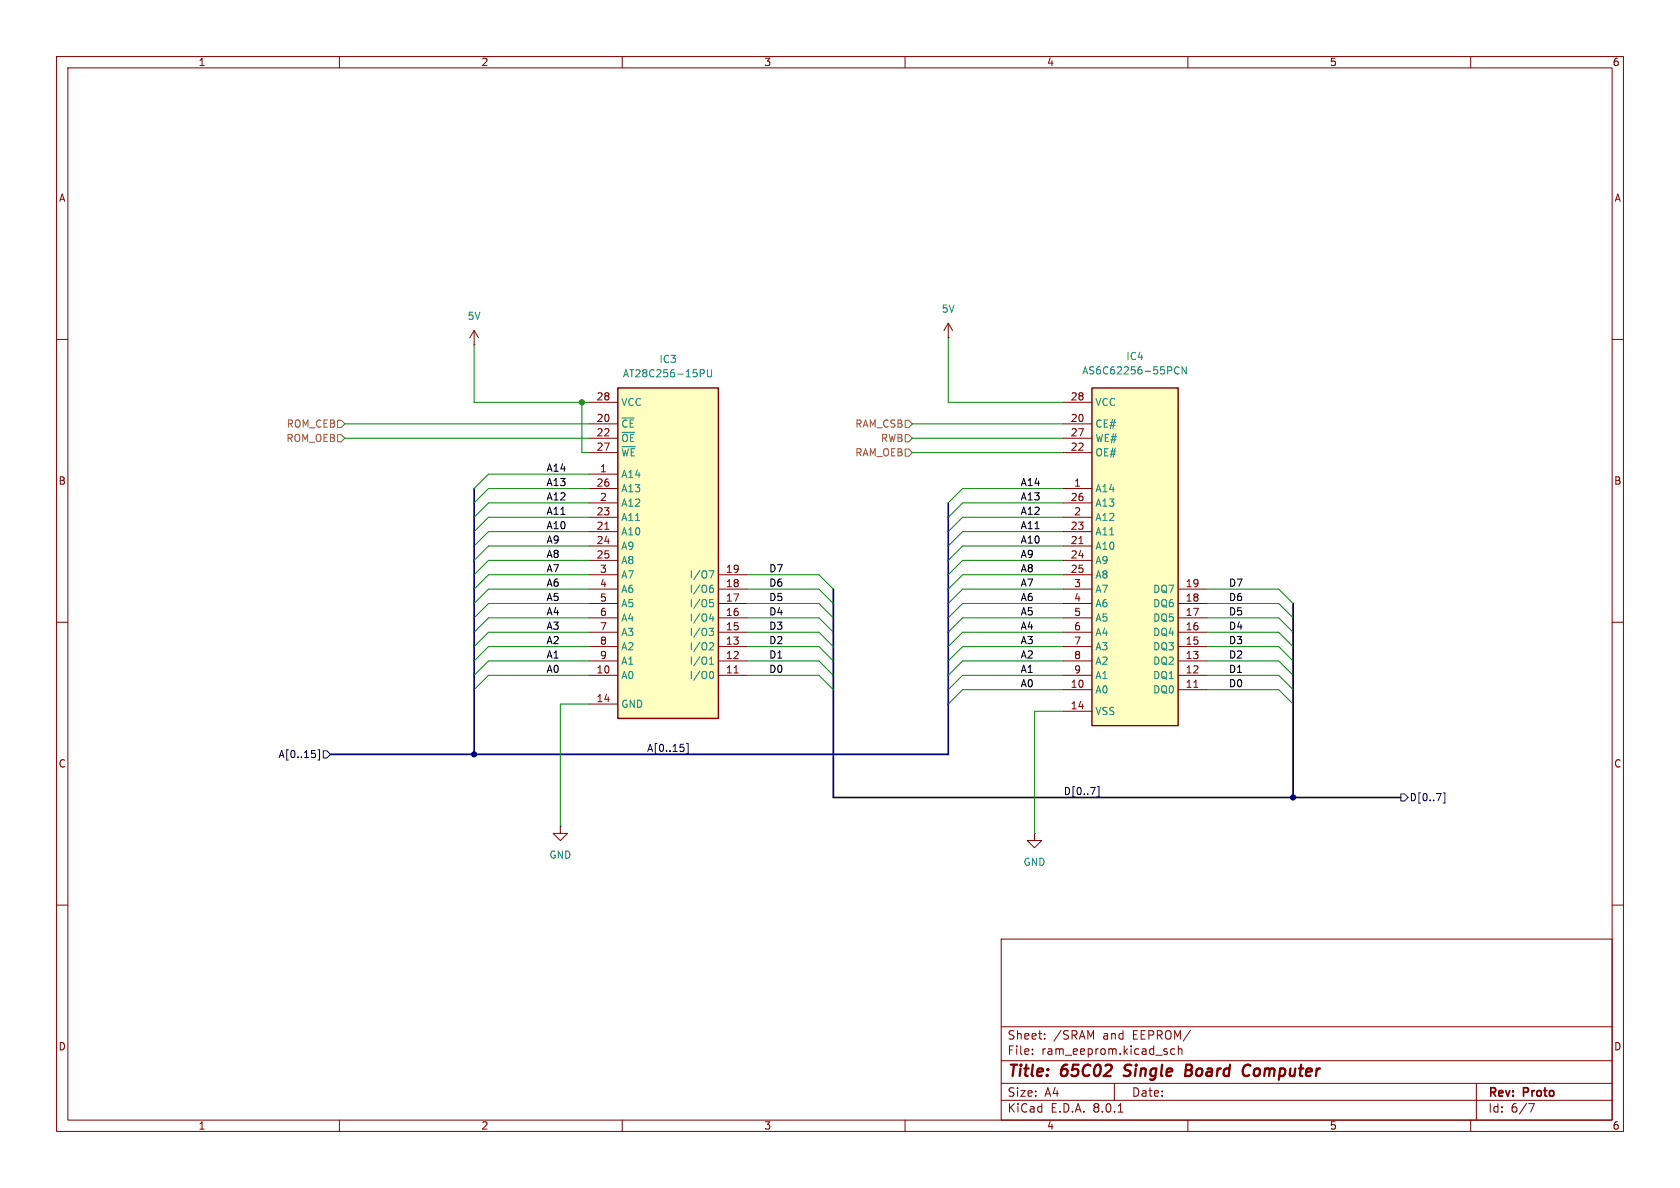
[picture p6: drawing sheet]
<svg xmlns="http://www.w3.org/2000/svg" width="297mm" height="210mm" viewBox="0 0 297 210" stroke-linecap="round" stroke-linejoin="round" font-family="sans-serif">
<g fill="none" stroke="#840000" stroke-width=".18">
<path d="M10 10h277v190h-277zM12 12h273v186h-273zM60 10v2M110 10v2M160 10v2M210 10v2M260 10v2M10 60h2M285 60h2M10 110h2M285 110h2M10 160h2"/>
<path d="M285 160h2M177 166h108v32h-108zM60 198v2M110 198v2M160 198v2M177 194.5h108M177 191.5h108M177 187.5h108M177 181.5h108M182.5 186.3v.1M182.5 185.5v.1M184.7 183.6v.1"/>
<path d="M184.7 182.8v.1M197 191.5v3M197.7 196.6h.8M207.7 185.5l-.5-.1-.2 .3v.4l.1 .2h.6M208.3 185.5l.2-.1 .4 .1 .1 .9M208.3 184.9v1.5M210 198v2M260 198v2M261 191.5v6.5M270.2 195.1h1l-.6 1.5"/>
</g>
<path d="M198.6 190.1l.3 .1M199 188.4l-.2 .2 .1 .4M209.6 189.2h.7M210.3 189.2l.3 .1M210.4 188.2h-.7l-.2 2 1-.1M210.5 189.1l-.2 .1M220.2 188.3a.67 .67 0 0 1 .9 .1M220.8 190l-.4 .2" fill="none" stroke="#840000" stroke-width=".4"/>
<path d="M193 68.6h15.3v59.7h-15.3z" fill="#ffffc2"/>
<path d="M193 68.6h15.3v59.7h-15.3z" fill="none" stroke="#840000" stroke-width=".25"/>
<g fill="none" stroke="#840000" stroke-width=".18">
<path d="M188 74.9h5M188 77.5h5M188 71.1h5M188 86.4h5M188 91.4h5M188 96.5h5M188 80h5M188 94h5M188 99.1h5M188 88.9h5M190.7 96.1h.8M188 119.4h5"/>
<path d="M188 116.8h5M188 114.3h5M188 111.8h5M188 109.2h5M188 106.7h5M188 104.1h5M188 101.6h5M208.3 119.4h5.1M208.3 116.8h5.1M208.3 114.3h5.1M208.3 111.8h5.1M208.3 109.2h5.1"/>
<path d="M208.3 106.7h5.1M208.3 104.1h5.1M188 121.9h5M188 125.7h5M208.3 121.9h5.1M211.1 121.5h.7"/>
</g>
<path d="M208.4 65a.6 .6 0 0 0-.8 .4 .6 .6 0 0 0 .6 .7l.2-.1M209.7 64.8v1.3l-.7-1.3v1.3" fill="none" stroke="#008484" stroke-width=".18"/>
<path d="M109.2 68.6h17.8v58.4h-17.8z" fill="#ffffc2"/>
<path d="M109.2 68.6h17.8v58.4h-17.8z" fill="none" stroke="#840000" stroke-width=".25"/>
<g fill="none" stroke="#840000" stroke-width=".18">
<path d="M83.8 58.4l-.7 1.3M83.8 58.4v2.6M83.8 58.4l.8 1.3M167.6 59.7h.1M167.6 57.2l-.7 1.2M167.6 57.2v2.5M167.6 57.2l.8 1.2M83.8 61h.1M104.1 74.9h5.1M104.1 77.5h5.1M104.1 71.1h5.1M104.1 83.8h5.1"/>
<path d="M104.1 88.9h5.1M104.1 94h5.1M104.1 91.4h5.1M104.1 96.5h5.1M104.1 99.1h5.1M104.1 86.4h5.1M104.1 80h5.1M106.9 93.6h.7M104.1 119.4h5.1M104.1 116.8h5.1M104.1 114.3h5.1M104.1 111.8h5.1"/>
<path d="M104.1 109.2h5.1M104.1 106.7h5.1M104.1 104.1h5.1M104.1 101.6h5.1M127 119.4h5.1M127 116.8h5.1M127 114.3h5.1M127 111.8h5.1M127 109.2h5.1M127 106.7h5.1M127 104.1h5.1M127 101.6h5.1"/>
<path d="M129.8 119h.7M104.1 124.5h5.1M99.1 146.1v1.2h1.2l-1.2 1.3-1.3-1.3h1.3M99.1 146.1h.1M182.9 147.3v1.3h1.2l-1.2 1.3-1.3-1.3h1.3M182.9 147.3h.1"/>
</g>
<g fill="none" stroke="#008484" stroke-width=".18">
<path d="M123.8 65.3h.5l.2 .3-.1 .4h-.6M125.1 65.3v1.1l.2 .2h.4l.1-.2v-1.1M125.4 111.1h.7l-.4 .5 .4 .1v.4l-.2 .2h-.4M125.4 100.9h.8l-.5 1.3M125.4 117.4h.7M125.4 116.5l.4-.4v1.3M125.5 106h.6M125.6 118.8l.1-.1a.68 .68 0 0 1 .5 .6 .68 .68 0 0 1-.5 .7l-.1-.1M125.6 106.5h.3l.2 .2-.1 .5-.4 .1M125.6 113.6l.4 .1 .1 .3-.7 .9h.7M125.7 103.9l.3 .1 .1 .2v.4l-.4 .1M125.7 108.5l-.3 .9h.8"/>
<path d="M126 109v.8M126 103.4l-.3 .1"/>
</g>
<path d="M59.7 76.8h.6l.7 .7-.7 .6h-.6zM59.7 74.3h.6l.7 .6-.7 .7h-.6zM160 76.8h.7l.6 .7-.6 .6h-.7zM160 79.4h.7l.6 .6-.6 .6h-.7zM160 74.3h.7l.6 .6-.6 .7h-.7z" fill="none" stroke="#848400" stroke-width=".18"/>
<path d="M55.7 133.3v.5M56.2 132.5h.3v1.9h-.3M57.1 132.7h.7l.6 .7-.6 .6h-.7zM120.9 132.2v.5M121.4 131.4h.3v1.9h-.3M194 139.1h.3v1.8h-.3M247.6 140.3h.7l.6 .7-.6 .6h-.7zM255.1 140.2h.3v1.8h-.3" fill="none" stroke="#000084" stroke-width=".18"/>
<path d="M83.8 86.4v47M167.6 88.9v44.5h-109.2M147.3 104.1v36.9h100.3M228.6 106.7v34.3" fill="none" stroke="#000084" stroke-width=".3"/>
<g fill="none" stroke="#008400" stroke-width=".18">
<path d="M167.6 59.7v11.4h20.4M61 74.9h43.1M61 77.5h43.1M83.8 61v10.1h20.3M102.9 71.1v8.9h1.2M161.3 74.9h26.7M161.3 77.5h26.7M104.1 86.4h-17.7l-2.6 2.5M104.1 91.4h-17.7l-2.6 2.6M104.1 88.9h-17.7l-2.6 2.5M104.1 94h-17.7l-2.6 2.5M104.1 96.5h-17.7l-2.6 2.6"/>
<path d="M104.1 99.1h-17.7l-2.6 2.5M104.1 83.8h-17.7l-2.6 2.6M161.3 80h26.7M188 86.4h-17.8l-2.6 2.5M188 91.4h-17.8l-2.6 2.6M188 88.9h-17.8l-2.6 2.5M188 94h-17.8l-2.6 2.5M188 96.5h-17.8l-2.6 2.6M188 99.1h-17.8l-2.6 2.5M104.1 101.6h-17.7l-2.6 2.5M104.1 104.1h-17.7l-2.6 2.6M104.1 114.3h-17.7l-2.6 2.5"/>
<path d="M104.1 119.4h-17.7l-2.6 2.5M104.1 116.8h-17.7l-2.6 2.6M104.1 106.7h-17.7l-2.6 2.5M104.1 111.8h-17.7l-2.6 2.5M104.1 109.2h-17.7l-2.6 2.6M132.1 101.6h12.7l2.5 2.5M132.1 104.1h12.7l2.5 2.6M132.1 114.3h12.7l2.5 2.5M132.1 119.4h12.7l2.5 2.5M132.1 116.8h12.7l2.5 2.6M132.1 106.7h12.7l2.5 2.5M132.1 111.8h12.7l2.5 2.5"/>
<path d="M132.1 109.2h12.7l2.5 2.6M188 101.6h-17.8l-2.6 2.5M188 104.1h-17.8l-2.6 2.6M188 114.3h-17.8l-2.6 2.5M188 119.4h-17.8l-2.6 2.5M188 116.8h-17.8l-2.6 2.6M188 106.7h-17.8l-2.6 2.5M188 111.8h-17.8l-2.6 2.5M188 109.2h-17.8l-2.6 2.6M213.4 104.1h12.7l2.5 2.6M213.4 114.3h12.7l2.5 2.5M213.4 119.4h12.7l2.5 2.5"/>
<path d="M213.4 116.8h12.7l2.5 2.6M213.4 106.7h12.7l2.5 2.5M213.4 111.8h12.7l2.5 2.5M213.4 109.2h12.7l2.5 2.6M104.1 124.5h-5v21.6M188 121.9h-17.8l-2.6 2.6M188 125.7h-5.1v21.6M213.4 121.9h12.7l2.5 2.6"/>
</g>
<g fill="#000084" stroke="#000084" stroke-width=".18">
<circle cx="228.6" cy="141" r=".46"/>
<circle cx="83.8" cy="133.4" r=".46"/>
</g>
<circle cx="102.9" cy="71.1" r=".46" fill="#008400" stroke="#008400" stroke-width=".18"/>
<g font-size="2.8" fill="#840000">
<text x="178" y="190.9">Title:</text>
<text x="187.7" y="190.9">65C02</text>
<text x="199.6" y="190.9">Single</text>
<text x="211.2" y="190.9">Board</text>
<text x="222.2" y="190.9">Computer</text>
</g>
<g font-size="2.1" fill="#840000">
<text x="178" y="184">Sheet:</text>
<text x="186.2" y="184">/SRAM</text>
<text x="195" y="184">and</text>
<text x="200.4" y="184">EEPROM/</text>
<text x="178" y="186.7">File:</text>
<text x="184.1" y="186.7">ram_eeprom.kicad_sch</text>
<text x="178" y="196.9">KiCad</text>
<text x="178" y="194.1">Size:</text>
<text x="184.7" y="194.1">A4</text>
<text x="185.7" y="196.9">E.D.A.</text>
<text x="193.3" y="196.9">8.0.1</text>
<text x="200" y="194.1">Date:</text>
<text x="263" y="194.3">Rev:</text>
<text x="263" y="196.9">Id:</text>
<text x="267.1" y="196.9">6/7</text>
<text x="269.4" y="194.3">Proto</text>
</g>
<g font-size="1.8" fill="#840000">
<text x="35" y="11.9">1</text>
<text x="85" y="11.9">2</text>
<text x="135" y="11.9">3</text>
<text x="185" y="11.9">4</text>
<text x="235" y="11.9">5</text>
<text x="285" y="11.9">6</text>
<text x="10.3" y="35.9">A</text>
<text x="285.3" y="35.9">A</text>
<text x="105.4" y="70.9">28</text>
<text x="189.2" y="70.9">28</text>
<text x="105.4" y="74.7">20</text>
<text x="105.4" y="77.2">22</text>
<text x="189.2" y="74.7">20</text>
<text x="189.2" y="77.2">27</text>
<text x="105.4" y="79.8">27</text>
<text x="106" y="83.6">1</text>
<text x="189.2" y="79.8">22</text>
<text x="10.3" y="85.9">B</text>
<text x="105.4" y="86.1">26</text>
<text x="106" y="88.6">2</text>
<text x="189.2" y="88.6">26</text>
<text x="189.8" y="86.1">1</text>
<text x="285.3" y="85.9">B</text>
<text x="105.4" y="93.7">21</text>
<text x="105.4" y="91.2">23</text>
<text x="189.2" y="93.7">23</text>
<text x="189.8" y="91.2">2</text>
<text x="105.4" y="96.3">24</text>
<text x="105.4" y="98.8">25</text>
<text x="106" y="101.3">3</text>
<text x="128.2" y="101.3">19</text>
<text x="189.2" y="96.3">21</text>
<text x="189.2" y="98.8">24</text>
<text x="189.2" y="101.3">25</text>
<text x="106" y="103.9">4</text>
<text x="106" y="106.4">5</text>
<text x="128.2" y="106.4">17</text>
<text x="128.2" y="103.9">18</text>
<text x="189.8" y="103.9">3</text>
<text x="189.8" y="106.4">4</text>
<text x="209.5" y="106.4">18</text>
<text x="209.5" y="103.9">19</text>
<text x="106" y="109">6</text>
<text x="106" y="111.5">7</text>
<text x="128.2" y="111.5">15</text>
<text x="128.2" y="109">16</text>
<text x="189.8" y="109">5</text>
<text x="189.8" y="111.5">6</text>
<text x="209.5" y="111.5">16</text>
<text x="209.5" y="109">17</text>
<text x="105.4" y="119.1">10</text>
<text x="106" y="114">8</text>
<text x="106" y="116.6">9</text>
<text x="128.2" y="119.1">11</text>
<text x="128.2" y="116.6">12</text>
<text x="128.2" y="114">13</text>
<text x="189.8" y="114">7</text>
<text x="189.8" y="116.6">8</text>
<text x="189.8" y="119.1">9</text>
<text x="209.5" y="119.1">12</text>
<text x="209.5" y="116.6">13</text>
<text x="209.5" y="114">15</text>
<text x="105.4" y="124.2">14</text>
<text x="189.2" y="121.7">10</text>
<text x="189.2" y="125.5">14</text>
<text x="209.5" y="121.7">11</text>
<text x="10.3" y="135.9">C</text>
<text x="285.3" y="135.9">C</text>
<text x="10.3" y="185.9">D</text>
<text x="285.3" y="185.9">D</text>
<text x="35" y="199.9">1</text>
<text x="85" y="199.9">2</text>
<text x="135" y="199.9">3</text>
<text x="185" y="199.9">4</text>
<text x="235" y="199.9">5</text>
<text x="285" y="199.9">6</text>
</g>
<g font-size="1.8" fill="#008484">
<text x="82.6" y="56.7">5V</text>
<text x="166.4" y="55.5">5V</text>
<text x="116.5" y="64.4">IC3</text>
<text x="199" y="63.9">IC4</text>
<text x="109.7" y="72">VCC</text>
<text x="110" y="66.9">AT28C256-15PU</text>
<text x="191.2" y="66.4">AS6C62256-55PCN</text>
<text x="193.5" y="72">VCC</text>
<text x="109.7" y="75.8">~{CE}</text>
<text x="193.5" y="75.8">CE#</text>
<text x="109.7" y="78.3">~{OE}</text>
<text x="109.7" y="80.9">~{WE}</text>
<text x="193.5" y="80.9">OE#</text>
<text x="193.5" y="78.3">WE#</text>
<text x="109.7" y="84.7">A14</text>
<text x="109.7" y="89.8">A12</text>
<text x="109.7" y="87.2">A13</text>
<text x="193.5" y="87.2">A14</text>
<text x="193.5" y="89.8">A13</text>
<text x="109.7" y="94.8">A10</text>
<text x="109.7" y="92.3">A11</text>
<text x="193.5" y="92.3">A12</text>
<text x="193.5" y="94.8">A11</text>
<text x="109.7" y="97.4">A9</text>
<text x="109.7" y="99.9">A8</text>
<text x="193.5" y="97.4">A10</text>
<text x="193.5" y="99.9">A9</text>
<text x="109.7" y="102.5">A7</text>
<text x="109.7" y="105">A6</text>
<text x="109.7" y="107.5">A5</text>
<text x="121.8" y="107.5">I/O5</text>
<text x="121.8" y="105">I/O6</text>
<text x="121.8" y="102.5">I/O7</text>
<text x="193.5" y="102.5">A8</text>
<text x="193.5" y="105">A7</text>
<text x="193.5" y="107.5">A6</text>
<text x="203.8" y="107.5">DQ6</text>
<text x="203.8" y="105">DQ7</text>
<text x="109.7" y="110.1">A4</text>
<text x="109.7" y="112.6">A3</text>
<text x="121.8" y="112.6">I/O3</text>
<text x="121.8" y="110.1">I/O4</text>
<text x="193.5" y="110.1">A5</text>
<text x="193.5" y="112.6">A4</text>
<text x="203.8" y="112.6">DQ4</text>
<text x="203.8" y="110.1">DQ5</text>
<text x="109.7" y="115.2">A2</text>
<text x="109.7" y="117.7">A1</text>
<text x="121.8" y="117.7">I/O1</text>
<text x="121.8" y="115.2">I/O2</text>
<text x="193.5" y="115.2">A3</text>
<text x="193.5" y="117.7">A2</text>
<text x="203.8" y="117.7">DQ2</text>
<text x="203.8" y="115.2">DQ3</text>
<text x="109.7" y="120.2">A0</text>
<text x="109.7" y="125.3">GND</text>
<text x="121.8" y="120.2">I/O0</text>
<text x="193.5" y="122.8">A0</text>
<text x="193.5" y="120.2">A1</text>
<text x="203.8" y="122.8">DQ0</text>
<text x="203.8" y="120.2">DQ1</text>
<text x="193.5" y="126.6">VSS</text>
<text x="97" y="152">GND</text>
<text x="180.8" y="153.3">GND</text>
</g>
<g font-size="1.8" fill="#848400">
<text x="50.6" y="75.8">ROM_CEB</text>
<text x="151.1" y="75.8">RAM_CSB</text>
<text x="50.5" y="78.3">ROM_OEB</text>
<text x="151.1" y="80.9">RAM_OEB</text>
<text x="155.6" y="78.3">RWB</text>
</g>
<g font-size="1.8">
<text x="96.5" y="83.5">A14</text>
<text x="96.5" y="88.6">A12</text>
<text x="96.5" y="86">A13</text>
<text x="180.3" y="86">A14</text>
<text x="180.3" y="88.6">A13</text>
<text x="96.5" y="91.1">A11</text>
<text x="96.5" y="93.6">A10</text>
<text x="180.3" y="91.1">A12</text>
<text x="180.3" y="93.6">A11</text>
<text x="96.5" y="96.2">A9</text>
<text x="96.5" y="101.3">A7</text>
<text x="96.5" y="98.7">A8</text>
<text x="135.9" y="101.3">D7</text>
<text x="180.3" y="101.3">A8</text>
<text x="180.3" y="96.2">A10</text>
<text x="180.3" y="98.7">A9</text>
<text x="96.5" y="106.3">A5</text>
<text x="96.5" y="103.8">A6</text>
<text x="135.9" y="103.8">D6</text>
<text x="135.9" y="106.3">D5</text>
<text x="180.3" y="103.8">A7</text>
<text x="180.3" y="106.3">A6</text>
<text x="217.2" y="103.8">D7</text>
<text x="217.2" y="106.3">D6</text>
<text x="96.5" y="111.4">A3</text>
<text x="96.5" y="108.9">A4</text>
<text x="96.5" y="114">A2</text>
<text x="135.9" y="108.9">D4</text>
<text x="135.9" y="114">D2</text>
<text x="135.9" y="111.4">D3</text>
<text x="180.3" y="108.9">A5</text>
<text x="180.3" y="111.4">A4</text>
<text x="180.3" y="114">A3</text>
<text x="217.2" y="114">D3</text>
<text x="217.2" y="111.4">D4</text>
<text x="217.2" y="108.9">D5</text>
<text x="96.5" y="116.5">A1</text>
<text x="96.5" y="119">A0</text>
<text x="135.9" y="119">D0</text>
<text x="135.9" y="116.5">D1</text>
<text x="180.3" y="116.5">A2</text>
<text x="180.3" y="119">A1</text>
<text x="217.2" y="116.5">D2</text>
<text x="217.2" y="119">D1</text>
<text x="180.3" y="121.6">A0</text>
<text x="217.2" y="121.6">D0</text>
</g>
<g font-size="1.8" fill="#000084">
<text x="49.1" y="134.2">A[0..15]</text>
<text x="114.3" y="133">A[0..15]</text>
<text x="188" y="140.6">D[0..7]</text>
<text x="249.1" y="141.8">D[0..7]</text>
</g>
</svg>
